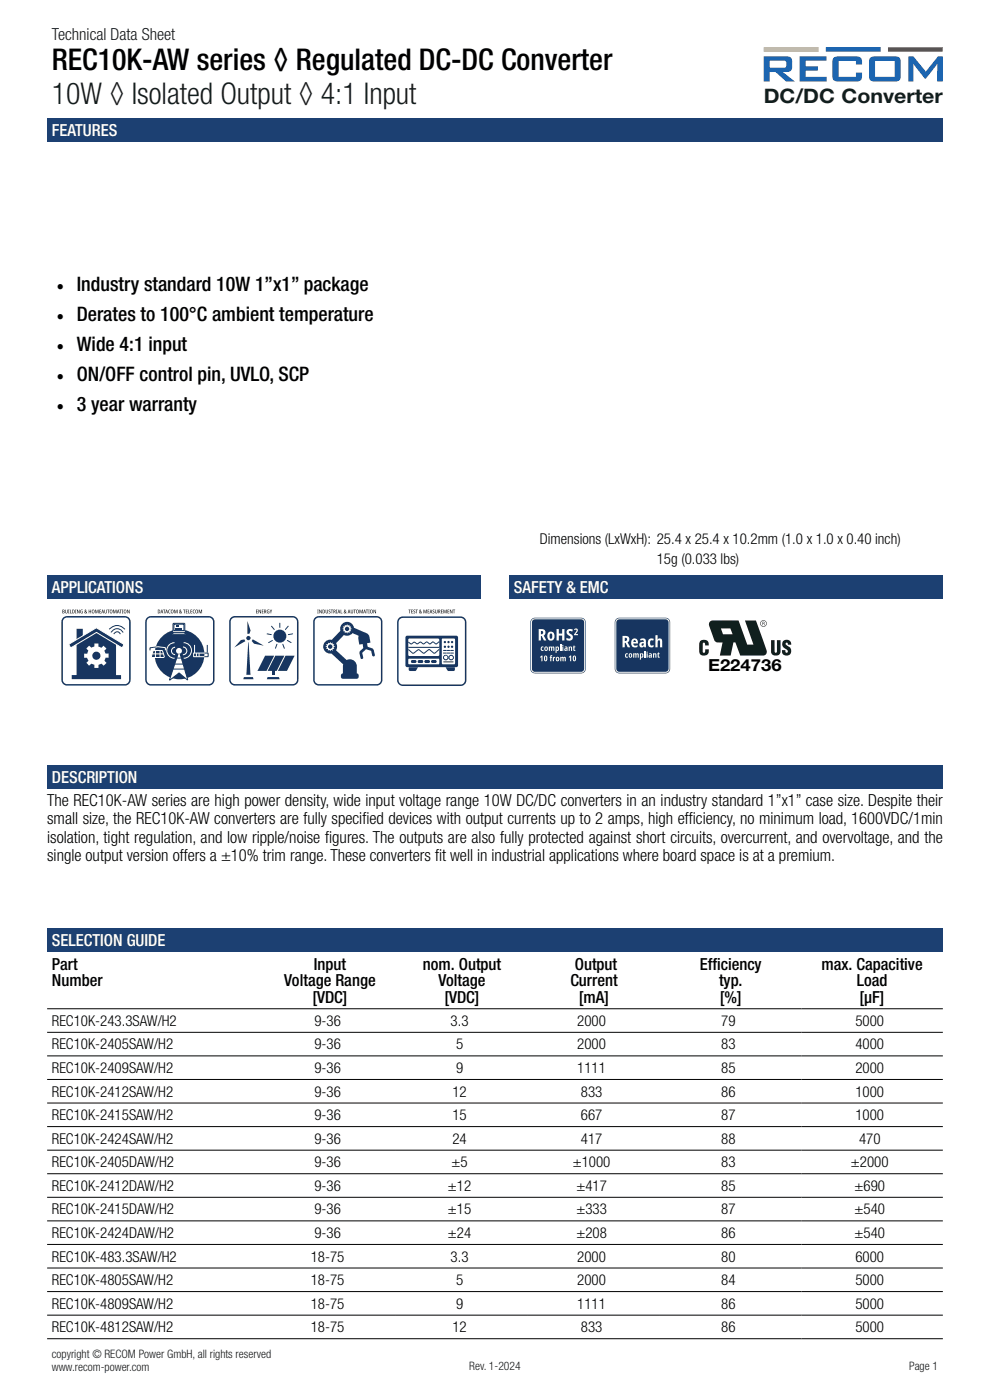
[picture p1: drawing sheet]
<svg xmlns="http://www.w3.org/2000/svg" width="210mm" height="297mm" viewBox="0 0 210 297" stroke-linecap="round" stroke-linejoin="round" font-family="sans-serif">
<path d="M162 10h11.6v.9l-11.6 .1z" fill="#fdbb27"/>
<path d="M175.2 10h11.6v.9l-11.6 .1z" fill="#1c65b0"/>
<path d="M188.4 10h11.6v.9l-11.6 .1z" fill="#d5282c"/>
<g fill="#1c65b0">
<path d="M169.6 12h5.7v.9h-4.4v1.2h2.5l.1 .8-2.6 .1v1.2l4.4 .1 .1 1h-5.8z"/>
<path d="M176.9 12.2l.9-.2h3.9a1.2 1.2 0 0 1 1.1 1.7h-1.2l-.1-.8h-3.6v3.4h3.6l.1-.9h1.2l.1 .8-.3 .8-.6 .3h-4.3a.99 .99 0 0 1-1.1-1.1v-3.3z"/>
<path d="M192.7 12h1.1l2.6 3.2 2.5-3.2h1.1v5.3h-1.2v-3.8l-2.5 3.2-.2-.1-2.4-3.1 .1 3.8h-1.1z"/>
<path d="M163.3 12.9h3a.4 .4 0 0 1 .5 .4v.6a.4 .4 0 0 1-.5 .5h-3zM162 12v5.3h1.3v-2h1.1l2.4 2h1.8l-2.5-2h.7a1.15 1.15 0 0 0 1.2-1.6 1.24 1.24 0 0 0-1-1.7z"/>
<path d="M185.6 12.9h4.2v3.4h-4.2zM184.6 12.2l-.2 .7v3.3a.97 .97 0 0 0 1.1 1.1h4.4l.7-.2 .4-.6 .1-3.4a1 1 0 0 0-1.2-1.1h-4.4z"/>
</g>
<path d="M112.9 131.5l.6-.3h9.8a.79 .79 0 0 1 .8 .8v9.9a.79 .79 0 0 1-.8 .8h-9.8a.79 .79 0 0 1-.8-.8v-9.9z" fill="#173560"/>
<path d="M112.8 131.3l-.3 .7v9.9a.96 .96 0 0 0 1 1h9.8a.96 .96 0 0 0 .9-1v-9.9a.96 .96 0 0 0-.9-.9h-9.8zM113 131.6l.5-.2h9.8a.62 .62 0 0 1 .6 .6v9.9a.62 .62 0 0 1-.6 .6h-9.8a.62 .62 0 0 1-.7-.6v-9.9z" fill="#fff"/>
<path d="M112.8 131.3l-.3 .7v9.9a.96 .96 0 0 0 1 1h9.8a.96 .96 0 0 0 .9-1v-9.9a.96 .96 0 0 0-.9-.9h-9.8zM112.9 131.4l.6-.2h9.8a.83 .83 0 0 1 .8 .8v9.9a.83 .83 0 0 1-.8 .8h-9.8a.83 .83 0 0 1-.9-.8v-9.9z" fill="#18365f"/>
<g fill="#fff">
<path d="M118.1 133.5h.4v.9h.7v-.9h.5v2.4h-.5v-1.1h-.7v1.1h-.4z"/>
<path d="M120.4 133.6l.3-.2 .7 .1 .1 .1-.1 .4a.35 .35 0 0 0-.5-.2 .35 .35 0 0 0-.2 .5h.1a.82 .82 0 0 1 .7 1.2 .82 .82 0 0 1-1.3 .3v-.5a.47 .47 0 0 0 .5 .2 .47 .47 0 0 0 .3-.4v-.1a.91 .91 0 0 1-.6-1.4z"/>
<path d="M121.8 133.5a.49 .49 0 0 1 .7 0 .49 .49 0 0 1-.2 .8l-.2 .2h.5v.2h-.8l.5-.9a.2 .2 0 0 0-.2-.3 .2 .2 0 0 0-.2 .2z"/>
<path d="M114.8 137.3l.5-.1-.1 .2h-.2l-.1 .2 .2 .3 .2-.1v.2a.46 .46 0 0 1-.6-.1 .46 .46 0 0 1 .1-.6z"/>
<path d="M116.4 137.2l.2 .1 .3-.2 .6 .1 .1 .9h-.2l-.1-.8-.2 .8h-.2l-.1-.8-.1 .8h-.3z"/>
<path d="M118.8 136.8h.2v1.3h-.2z"/>
<path d="M120.6 137.2l.2 .1a.28 .28 0 0 1 .4-.1 .28 .28 0 0 1 .2 .3v.6h-.3l-.1-.8-.1 .8h-.3z"/>
<path d="M121.7 137l.3 .2v.1h-.2l.1 .6h.1v.2l-.4-.2-.1-.7z"/>
<path d="M114.5 139.4l.6-.3v1.2h-.3v-.9l-.1 .1z"/>
<path d="M116.8 139.1l.4-.1-.3 .2 .2 .3h-.2v.8h-.2v-.8h-.1z"/>
<path d="M117.3 139.4l.2 .1 .3-.2v.3l-.3 .1v.6h-.2z"/>
<path d="M118.8 139.4l.3 .1 .2-.2 .7 .1v.9h-.2l-.1-.8-.1 .8h-.3l-.1-.8-.1 .8h-.3z"/>
<path d="M120.6 139.4l.6-.3v1.2h-.3v-.9l-.1 .1z"/>
<path d="M114.7 133.9v.7a.36 .36 0 0 0 .5-.3 .36 .36 0 0 0-.2-.4zM114.3 133.5h.6a.73 .73 0 0 1 .8 .4 .73 .73 0 0 1-.4 .9l.6 1.1h-.5l-.5-1h-.2v1h-.4z"/>
<path d="M116.7 134.4a.82 .82 0 0 0 .2 1.1 .7 .7 0 0 0 0-1.1zM116.3 134.3a.83 .83 0 0 1 1.1-.1 .83 .83 0 0 1 .2 1.1 .79 .79 0 0 1-1.1 .6 .79 .79 0 0 1-.4-1.1z"/>
<path d="M115.8 137.3a.26 .26 0 0 0-.1 .4 .26 .26 0 0 0 .2 .1v-.4zM115.5 137.3a.43 .43 0 0 1 .7 0 .43 .43 0 0 1-.1 .6 .43 .43 0 0 1-.6-.2z"/>
<path d="M118.1 137.3v.1a.25 .25 0 0 0-.1 .3 .25 .25 0 0 0 .3 .1v-.4zM117.8 137.2l.3 .1a.39 .39 0 0 1 .5 .3 .39 .39 0 0 1-.5 .4v.5h-.3z"/>
<path d="M119.3 137.2h.2v.9h-.2zM119.3 136.9a.13 .13 0 0 1 .2 0 .13 .13 0 0 1-.2 0z"/>
<path d="M120 137.7l.1 .2 .1-.3zM119.8 137.2h.4l.2 .1v.8l-.2-.1a.29 .29 0 0 1-.4 0 .29 .29 0 0 1-.1-.3 .29 .29 0 0 1 .3-.2l.1-.1h-.3z"/>
<path d="M115.7 139.3a.55 .55 0 0 0 .1 .8 .55 .55 0 0 0-.1-.8zM115.6 139.1a.61 .61 0 0 1 .5 .4 .61 .61 0 0 1-.1 .6 .39 .39 0 0 1-.5 .1 .39 .39 0 0 1-.1-.5z"/>
<path d="M118.2 139.5a.26 .26 0 0 0-.1 .4 .26 .26 0 0 0 .3 .1v-.4zM118 139.5a.43 .43 0 0 1 .6 0 .43 .43 0 0 1-.1 .6 .43 .43 0 0 1-.6-.2z"/>
<path d="M121.8 139.3a.55 .55 0 0 0 .1 .8 .55 .55 0 0 0-.1-.8zM121.7 139.1a.61 .61 0 0 1 .5 .4 .61 .61 0 0 1-.1 .6 .39 .39 0 0 1-.5 .1 .39 .39 0 0 1-.1-.5z"/>
</g>
<path d="M130.8 131.5l.6-.3h9.8a.79 .79 0 0 1 .8 .8v9.9a.79 .79 0 0 1-.8 .8h-9.8a.79 .79 0 0 1-.8-.8v-9.9z" fill="#173560"/>
<path d="M130.7 131.3l-.3 .7v9.9a.96 .96 0 0 0 1 1h9.8a.96 .96 0 0 0 1-1v-9.9a.96 .96 0 0 0-1-.9h-9.8zM130.9 131.6l.5-.2h9.8a.62 .62 0 0 1 .6 .6v9.9a.62 .62 0 0 1-.6 .6h-9.8a.62 .62 0 0 1-.7-.6v-9.9z" fill="#fff"/>
<path d="M130.7 131.3l-.3 .7v9.9a.96 .96 0 0 0 1 1h9.8a.96 .96 0 0 0 1-1v-9.9a.96 .96 0 0 0-1-.9h-9.8zM130.8 131.4l.6-.2h9.8a.83 .83 0 0 1 .8 .8v9.9a.83 .83 0 0 1-.8 .8h-9.8a.83 .83 0 0 1-.9-.8v-9.9z" fill="#17355f"/>
<g fill="#fff">
<path d="M137.6 135.7l.4-.2 .7 .1-.2 .3-.2-.1a.59 .59 0 0 0-.4 .6 .59 .59 0 0 0 .4 .6l.3-.2v.4a.83 .83 0 0 1-1-.1 .83 .83 0 0 1-.2-1z"/>
<path d="M139 134.7h.5v1a.55 .55 0 0 1 .6-.2 .55 .55 0 0 1 .4 .6v1.2h-.5v-1.2l-.2-.3-.3 .3v1.2h-.5z"/>
<path d="M132.7 138.7l.5-.1-.1 .2h-.2l-.1 .3 .2 .2h.2v.2a.46 .46 0 0 1-.6-.2 .46 .46 0 0 1 .1-.6z"/>
<path d="M134.3 138.6l.2 .1 .3-.1 .6 .1 .1 .8h-.2l-.1-.7-.2 .7h-.2l-.1-.7-.2 .7h-.2z"/>
<path d="M136.7 138.2h.2v1.3h-.2z"/>
<path d="M138.5 138.6l.2 .1a.28 .28 0 0 1 .4-.1 .28 .28 0 0 1 .1 .3v.6h-.2l-.1-.7-.1 .7h-.3z"/>
<path d="M139.6 138.4l.3 .2v.2h-.2l.1 .5h.1v.2l-.4-.1-.1-.7z"/>
<path d="M132.5 135.3v.7a.36 .36 0 0 0 .5-.2 .36 .36 0 0 0-.2-.5zM132 134.9h.7a.73 .73 0 0 1 .8 .5 .73 .73 0 0 1-.4 .9l.6 1h-.5l-.5-.9h-.2v.9h-.5z"/>
<path d="M134.4 135.9l-.1 .3h.6l-.2-.4zM134.1 135.7a.76 .76 0 0 1 1-.1 .76 .76 0 0 1 .2 .9h-1l.2 .4h.7v.3a.94 .94 0 0 1-1.2-.1 .94 .94 0 0 1 0-1.2z"/>
<path d="M136.2 136.5a.25 .25 0 0 0 0 .5 .24 .24 0 0 0 .3-.2l.1-.3zM135.8 135.6a.73 .73 0 0 1 .8-.2 .73 .73 0 0 1 .4 .7v1.2h-.3l-.1-.2a.58 .58 0 0 1-1-.2 .58 .58 0 0 1 .7-.7h.3a.36 .36 0 0 0-.3-.4 .36 .36 0 0 0-.4 .1z"/>
<path d="M133.7 138.8a.26 .26 0 0 0-.2 .3 .26 .26 0 0 0 .3 .2v-.5zM133.4 138.7a.43 .43 0 0 1 .7 0 .43 .43 0 0 1-.1 .7 .43 .43 0 0 1-.6-.2z"/>
<path d="M136 138.8a.25 .25 0 0 0-.1 .3 .25 .25 0 0 0 .3 .2v-.5zM135.7 138.6l.3 .1a.39 .39 0 0 1 .5 .4 .39 .39 0 0 1-.5 .3v.5h-.3z"/>
<path d="M137.2 138.6h.2v.9h-.2zM137.1 138.4a.15 .15 0 0 1 .3 0 .15 .15 0 0 1-.3 0z"/>
<path d="M137.9 139.1l.1 .2 .1-.2zM137.7 138.7l.4-.1 .2 .2v.7l-.2-.1a.29 .29 0 0 1-.4 .1 .29 .29 0 0 1-.1-.4 .29 .29 0 0 1 .3-.2l.1-.1h-.3z"/>
</g>
<g fill="#101f1e">
<path d="M163.6 135.8h.7l.1 2.6h.3l.1-.2v-2.4h.8v1.8a1.06 1.06 0 0 1-.7 1.4 1.06 1.06 0 0 1-1.3-.7z" fill-rule="evenodd"/>
<path d="M148.5 136.1a1.04 1.04 0 0 1 1.3-.4 1.04 1.04 0 0 1 .5 1.2h-.7l-.1-.5h-.3l-.1 1a.86 .86 0 0 0 .2 1.1l.2-.1 .1-.7 .7 .1a1.05 1.05 0 0 1-1 1.3 1.05 1.05 0 0 1-1-1.4z" fill-rule="evenodd"/>
<path d="M166.2 135.9a1 1 0 0 1 1.1-.1 1 1 0 0 1 .5 1h-.7l-.1-.4-.2-.1-.2 .3 .3 .3a1.07 1.07 0 0 1 1 1.2 1.07 1.07 0 0 1-1.3 1 .91 .91 0 0 1-.7-1.2h.7v.3l.3 .3a.46 .46 0 0 0 .2-.6 .46 .46 0 0 0-.5-.3 1.04 1.04 0 0 1-.4-1.7z" fill-rule="evenodd"/>
</g>
<g fill="#101f1e">
<path d="M152.9 133.3h2l.5 1.3h-2zM150.6 131.9a1.12 1.12 0 0 0 0 1.3l.6 1.6a1.94 1.94 0 0 0 .7 1.4l1.4 .1-.6 2.8h2.3l.6-2.8h.4l1 2.8h4.9a.93 .93 0 0 0 .8-.7 .93 .93 0 0 0-.3-.9l-2-5.9h-2.4l1.8 5.1-1.3 .1-1.8-5.2h-3.9a3.1 3.1 0 0 0-2.2 .3z"/>
<path d="M161.4 132.3a.59 .59 0 0 1 1.1 0 .59 .59 0 0 1-1.1 0zM161.3 132.3a.7 .7 0 0 0 1.3 0 .7 .7 0 0 0-1.3 0z"/>
<path d="M161.8 132h.2v.2l-.2 .1zM161.7 131.9v.8l.1-.4h.2l.2 .4-.1-.4v-.3z"/>
</g>
<g fill="#1c4072">
<path d="M10 197h190v5h-190z"/>
<path d="M10 162.3h190v5h-190z"/>
<path d="M10 122h92v5h-92z"/>
<path d="M10 25h190v5h-190z"/>
<path d="M108 122h92v5h-92z"/>
</g>
<g fill="none" stroke="#000001" stroke-width=".21">
<path d="M10 219h190M10 214h190M10 224h190M10 229h190M10 234h190M10 239h190M10 244h190M10 249h190M10 254h190M10 259h190M10 264h190M10 269h190"/>
<path d="M10 274h190M10 279h190M10 284h190"/>
</g>
<path d="M84.6 131.4l.8-.5h12.3a1.04 1.04 0 0 1 1.1 1.1v12.3a1.04 1.04 0 0 1-1.1 1.1h-12.3a1.04 1.04 0 0 1-1-1.1v-12.3z" fill="#fff"/>
<path d="M84.5 131.3l-.3 .7v12.3a1.2 1.2 0 0 0 1.2 1.2h12.3a1.2 1.2 0 0 0 1.2-1.2v-12.3a1.2 1.2 0 0 0-1.2-1.2h-12.3h-.3zM84.8 131.3l.6-.2h12.3a.88 .88 0 0 1 .9 .9v12.3a.88 .88 0 0 1-.9 .9h-12.3a.88 .88 0 0 1-.8-.9v-12.3z" fill="#17355f"/>
<g fill="#101f1e">
<path d="M86.7 129.3h.4l-.2 .1v.7h-.1v-.7z"/>
<path d="M87.2 129.3h.4l-.3 .1v.3h.3l-.3 .1v.2l.3 .1h-.4z"/>
<path d="M87.8 129.4h.3l-.3 .1a.3 .3 0 0 1 .3 .4 .3 .3 0 0 1-.4 .2v-.1a.19 .19 0 0 0 .3-.1 .19 .19 0 0 0-.3-.2z"/>
<path d="M88.2 129.3h.4l-.1 .1v.7h-.2v-.7z"/>
<path d="M89.8 129.3h.2l.2 .6 .2-.6h.1v.8h-.1v-.6l-.2 .6-.3-.6-.1 .6z"/>
<path d="M90.7 129.3h.4l-.3 .1v.3h.3l-.3 .1v.2l.3 .1h-.4z"/>
<path d="M91.8 129.4h.4l-.3 .1a.3 .3 0 0 1 .3 .4 .3 .3 0 0 1-.4 .2v-.1a.19 .19 0 0 0 .3-.1 .19 .19 0 0 0-.3-.2z"/>
<path d="M92.3 129.3h.1v.6l.2 .1 .1-.1v-.6h.1v.6a.25 .25 0 0 1-.2 .2 .25 .25 0 0 1-.3-.2z"/>
<path d="M93.5 129.3h.4l-.2 .1v.3h.2l-.2 .1v.2l.2 .1h-.4z"/>
<path d="M94.1 129.3h.1l.2 .6 .2-.6h.2v.8h-.2l.1-.6-.3 .6-.2-.6-.1 .6z"/>
<path d="M94.9 129.3h.4l-.3 .1v.3h.3l-.3 .1v.2l.3 .1h-.4z"/>
<path d="M95.4 129.3h.2l.3 .6 .1-.6v.8h-.2l-.3-.6-.1 .6z"/>
<path d="M96.1 129.3h.4l-.1 .1v.7h-.1v-.7z"/>
<path d="M89.1 129.5a.08 .08 0 0 0 .1 0 .08 .08 0 0 0-.1 0zM89.1 129.8v.2h.1zM89 129.4a.19 .19 0 0 1 .3 0 .19 .19 0 0 1-.1 .3l.1 .2 .2-.2-.1 .3 .1 .1h-.2a.23 .23 0 0 1-.4-.1 .23 .23 0 0 1 .1-.3z"/>
<path d="M91.4 129.4l-.1 .4h.2zM91.3 129.3h.2l.2 .8-.2-.2h-.2l-.2 .2z"/>
<path d="M93.1 129.4v.3h.2l-.1-.2zM93 129.3h.1a.23 .23 0 0 1 .3 .2 .23 .23 0 0 1-.1 .3l.2 .3-.3-.3-.2 .3z"/>
</g>
<path d="M93.8 135.5h2.7v5.4h-2.7zM86.6 135.6l.3-.2 6.1 .1 .2 .2-.1 3.3-.2 .2-6.2-.1-.1-.2zM86.7 139.8l6.3-.1 .2 .2v.9l-.2 .1h-6.2l-.2-.1zM86.2 134.9l-.2 .3v6l.2 .3h10.6l.3-.2 .1-6.1-.2-.3z" fill="#173560"/>
<path d="M86.6 137.3h6.6M94.1 138.5h.6M94.1 138h.6M94.8 138.5h.6M94.8 138h.6M95.6 138.5h.6M95.6 138h.6M94.1 140.4h2" fill="none" stroke="#173560" stroke-width=".21"/>
<g fill="#173560">
<circle cx="94.4" cy="136.2" r=".25"/>
<circle cx="95.1" cy="136.2" r=".25"/>
<circle cx="95.9" cy="136.2" r=".25"/>
<circle cx="94.4" cy="137.2" r=".25"/>
<circle cx="95.1" cy="137.2" r=".25"/>
<circle cx="95.9" cy="137.2" r=".25"/>
<circle cx="94.6" cy="139.5" r=".48"/>
</g>
<circle cx="94.6" cy="139.5" r=".48" fill="none" stroke="#173560" stroke-width=".21"/>
<path d="M94.3 139.4l.1-.1 .2 .3 .1-.3v.4h-.3z" fill="#fff"/>
<path d="M94.3 139.4l.1-.1 .2 .3 .1-.3v.4h-.3z" fill="none" stroke="#fff" stroke-width=".21"/>
<circle cx="95.7" cy="139.5" r=".48" fill="#173560"/>
<circle cx="95.7" cy="139.5" r=".48" fill="none" stroke="#173560" stroke-width=".21"/>
<path d="M95.6 139.3h.2l-.2 .2 .1 .1 .2-.1-.1 .2-.3-.1z" fill="#fff"/>
<path d="M95.6 139.3h.2l-.2 .2 .1 .1 .2-.1-.1 .2-.3-.1z" fill="none" stroke="#fff" stroke-width=".21"/>
<path d="M93.2 136.1l-.7 .5-.7-.4-.6 .4-.7-.4-.7 .4-.6-.4-.7 .4-.6-.4-.7 .4-.6-.4M93.2 137.8l-1.1 .8-1.1-.8-1.1 .8-1.1-.8-1 .7a.78 .78 0 0 1-.9-.5l-.3-.2" fill="none" stroke="#173560" stroke-width=".21"/>
<path d="M87.3 140.2l.7-.1 .2 .2-.2 .3h-.5l-.2-.3z" fill="#173560"/>
<path d="M87.3 140.2l.7-.1 .2 .2-.2 .3h-.5l-.2-.3z" fill="none" stroke="#173560" stroke-width=".21"/>
<path d="M88.8 140.2l.7-.1 .2 .2-.2 .3h-.6l-.2-.3z" fill="#173560"/>
<path d="M88.8 140.2l.7-.1 .2 .2-.2 .3h-.6l-.2-.3z" fill="none" stroke="#173560" stroke-width=".21"/>
<path d="M90.2 140.2l.7-.1 .2 .2-.2 .3h-.6l-.2-.3z" fill="#173560"/>
<path d="M90.2 140.2l.7-.1 .2 .2-.2 .3h-.6l-.2-.3z" fill="none" stroke="#173560" stroke-width=".21"/>
<path d="M91.6 140.2l.7-.1 .2 .2-.2 .3h-.5l-.3-.3z" fill="#173560"/>
<path d="M91.6 140.2l.7-.1 .2 .2-.2 .3h-.5l-.3-.3z" fill="none" stroke="#173560" stroke-width=".21"/>
<g fill="#173560">
<path d="M86.7 141.6l2-.1-.6 .9-1.3-.1z"/>
<path d="M94.5 141.5l2 .1v.6l-.3 .2-1.2-.1z"/>
</g>
<g fill="#101f1e">
<path d="M13.8 129.3h.2v.6l.1 .1 .1-.1v-.6h.1v.6a.25 .25 0 0 1-.2 .2 .25 .25 0 0 1-.3-.2z"/>
<path d="M14.5 129.3h.2v.8h-.2z"/>
<path d="M14.9 129.3h.1v.7l.2 .1h-.3z"/>
<path d="M15.9 129.3h.3v.8h-.3z"/>
<path d="M16.3 129.3h.2l.3 .6 .1-.6v.8h-.2l-.3-.6-.1 .6z"/>
<path d="M17.1 129.4h.5a.33 .33 0 0 0-.5 .2 .33 .33 0 0 0 .4 .4l-.2-.3h.3l-.1 .4a.4 .4 0 0 1-.5-.2 .4 .4 0 0 1 .1-.5z"/>
<path d="M18.8 129.3h.1v.4h.3v-.4h.1v.8h-.1v-.3h-.3v.3h-.1z"/>
<path d="M20.2 129.3h.2l.1 .7 .2-.7h.2v.8h-.1v-.6l-.2 .6-.3-.6-.1 .6z"/>
<path d="M21.1 129.3h.3l-.2 .1v.3h.2l-.2 .1v.2l.2 .1h-.3z"/>
<path d="M22.2 129.3h.1v.6l.1 .1 .1-.1v-.6h.2v.6a.25 .25 0 0 1-.3 .2 .25 .25 0 0 1-.2-.2z"/>
<path d="M22.7 129.3h.5l-.2 .1v.7h-.1v-.7z"/>
<path d="M24 129.3h.2l.2 .7 .1-.7h.2v.8h-.1v-.6l-.2 .6-.3-.6-.1 .6z"/>
<path d="M25.4 129.3h.4l-.2 .1v.7h-.1v-.7z"/>
<path d="M25.9 129.3h.2v.8h-.2z"/>
<path d="M27 129.3h.1l.3 .6 .1-.6v.8h-.1l-.3-.6-.1 .6z"/>
<path d="M13.4 129.8v.2h.2v-.2zM13.4 129.4v.3l.1-.1v-.1zM13.2 129.3h.2a.2 .2 0 0 1 .3 .2 .2 .2 0 0 1-.1 .2 .22 .22 0 0 1 .1 .3 .22 .22 0 0 1-.2 .1h-.3z"/>
<path d="M15.4 129.4v.6a.3 .3 0 0 0 .3-.3 .3 .3 0 0 0-.3-.3zM15.3 129.3a.41 .41 0 0 1 .5 .4 .41 .41 0 0 1-.5 .4z"/>
<path d="M18.1 129.5a.08 .08 0 0 0 .1 0 .08 .08 0 0 0-.1 0zM18.1 129.8l-.1 .2h.2zM18 129.4a.19 .19 0 0 1 .3 0 .19 .19 0 0 1-.1 .3l.1 .2 .2-.2-.1 .3 .1 .1h-.2a.23 .23 0 0 1-.4-.1 .23 .23 0 0 1 .1-.3z"/>
<path d="M19.7 129.4a.28 .28 0 0 0-.1 .4 .28 .28 0 0 0 .3 .2v-.5zM19.5 129.4a.34 .34 0 0 1 .5 .1 .34 .34 0 0 1 0 .4 .34 .34 0 0 1-.5 0z"/>
<path d="M21.8 129.4l-.1 .4h.2zM21.7 129.3h.1l.3 .8-.2-.2h-.2l-.2 .2z"/>
<path d="M23.5 129.4a.28 .28 0 0 0-.1 .4 .28 .28 0 0 0 .3 .2v-.5zM23.3 129.4a.34 .34 0 0 1 .5 .1 .34 .34 0 0 1 0 .4 .34 .34 0 0 1-.5 0z"/>
<path d="M25.1 129.4l-.1 .4h.2zM25 129.3h.1l.3 .8-.2-.2h-.2l-.2 .2z"/>
<path d="M26.5 129.4a.28 .28 0 0 0-.2 .4 .28 .28 0 0 0 .4 .2v-.5zM26.3 129.4a.34 .34 0 0 1 .5 .1 .34 .34 0 0 1-.1 .4 .34 .34 0 0 1-.4 0z"/>
</g>
<path d="M13.4 131.3l.8-.4h12.3a1.04 1.04 0 0 1 1.1 1v12.3a1.04 1.04 0 0 1-1.1 1.1h-12.3a1.04 1.04 0 0 1-1-1.1v-12.3z" fill="#fff"/>
<path d="M13.2 131.2l-.2 .7v12.3a1.2 1.2 0 0 0 1.2 1.2h12.3a1.2 1.2 0 0 0 1.2-1.2v-12.3a1.2 1.2 0 0 0-1.2-1.2h-12.3l-.4 .1zM13.6 131.3l.6-.3h12.3a.88 .88 0 0 1 .9 .9v12.3a.88 .88 0 0 1-.9 .9h-12.3a.88 .88 0 0 1-.9-.9v-12.3z" fill="#17355f"/>
<path d="M16.1 143.2h8.5" fill="none" stroke="#fff" stroke-width=".21"/>
<path d="M23.2 133.5a2.12 2.12 0 0 1 3.3 0M23.6 134.2a1.41 1.41 0 0 1 1.2-.8 1.41 1.41 0 0 1 1.3 .8M24.1 134.5a.73 .73 0 0 1 .7-.5 .73 .73 0 0 1 .7 .5" fill="none" stroke="#173560" stroke-width=".21"/>
<g fill="#173560">
<path d="M14.6 136.7l5.8-3.5 5.9 3.5-.4 .8-5.4-3.3-5.5 3.3z"/>
<path d="M18.3 137.6l.6-.6 .5 .4 .6-.2v-.7h.9v.7l.6 .2 .5-.4 .6 .6-.5 .5 .3 .6h.6v.8h-.6l-.3 .6 .5 .5-.6 .6-.5-.4-.6 .2v.7h-.9v-.7l-.6-.2-.5 .4-.6-.6 .5-.4-.3-.7h-.7v-.8h.7l.2-.7zM16.2 133.4v9.8h-1v.9h10.5v-.9h-1.1v-7l-4.2-2.6-2.9 1.8 .1-2z"/>
<circle cx="20.4" cy="139.1" r=".87"/>
</g>
<path d="M14.6 136.7l5.8-3.5 5.9 3.5-.4 .8-5.4-3.3-5.5 3.3z" fill="none" stroke="#fff" stroke-width=".21"/>
<path d="M31.2 131.3l.8-.4h12.3a1.04 1.04 0 0 1 1 1v12.3a1.04 1.04 0 0 1-1 1.1h-12.3a1.04 1.04 0 0 1-1-1.1v-12.3z" fill="#fff"/>
<path d="M31 131.2l-.2 .7v12.3a1.2 1.2 0 0 0 1.2 1.2h12.3a1.2 1.2 0 0 0 1.2-1.2v-12.3a1.2 1.2 0 0 0-1.2-1.2h-12.3l-.4 .1zM31.4 131.3l.6-.3h12.3a.88 .88 0 0 1 .9 .9v12.3a.88 .88 0 0 1-.9 .9h-12.3a.88 .88 0 0 1-.9-.9v-12.3z" fill="#17355f"/>
<circle cx="38.1" cy="138.8" r="5.3" fill="#173560"/>
<path d="M36.7 132.3h2.5v1.7l.4 .7h-3.3l.4-.7z" fill="#fff"/>
<path d="M36.7 132.3h2.5v1.7l.4 .7h-3.3l.4-.7z" fill="none" stroke="#173560" stroke-width=".21"/>
<g fill="#202b57">
<path d="M37.3 132.6h.6v.4h-.6z"/>
<path d="M37.3 133.2h1.3v.4h-1.3z"/>
</g>
<path d="M32.6 137.3l1-.1 1.4 .2 .1 .6M36.7 134h2.5" fill="none" stroke="#fff" stroke-width=".21"/>
<path d="M33 137.3l-1.1 .2-.1 .5M36.8 134.2h2.3l.3 .3h-2.9zM36.9 132.4h2.1v1.4h-2.1z" fill="none" stroke="#173560" stroke-width=".21"/>
<path d="M32.5 138h1.9l.4 1.3-.2 .2-2.4-.1z" fill="#173560"/>
<path d="M32.3 138.7h2.4M32.5 138h1.9l.4 1.3-.2 .2-2.4-.1zM33 138v1.5M33.9 138v1.5M41.1 138.6l3-.1 .1 .7-3.1 .1zM41.3 136.8v1.8M41.7 138.5v.8M42.2 138.5v.8" fill="none" stroke="#fff" stroke-width=".21"/>
<path d="M43.4 138.5l.8 .1-.1 .7h-.7M44 136.8v1.8" fill="none" stroke="#173560" stroke-width=".21"/>
<path d="M37.8 138.6h.4l1.6 5.6-1.8-1.4-2 1.4z" fill="#fff"/>
<path d="M37.4 139.6h1.1M37.8 138.6h.4l1.6 5.6-1.8-1.4-2 1.4zM36.7 141.9h2.4M37 140.9h2" fill="none" stroke="#173560" stroke-width=".21"/>
<circle cx="38" cy="138.1" r=".63" fill="#fff"/>
<path d="M37 136.3a1.65 1.65 0 0 0-1.6 1.7 1.65 1.65 0 0 0 1.6 1.6M37.1 137.3a.78 .78 0 0 0-.7 .8 .78 .78 0 0 0 .7 .8M38.8 137.3a.83 .83 0 0 1 .8 .8 .83 .83 0 0 1-.8 .8M39 136.3a1.65 1.65 0 0 1 1.6 1.7 1.65 1.65 0 0 1-1.6 1.6" fill="none" stroke="#fff" stroke-width=".21"/>
<g fill="#101f1e">
<path d="M34.6 129.3h.5l-.2 .1v.7h-.1v-.7z"/>
<path d="M35.8 129.4h.4a.37 .37 0 0 0-.4 .3 .37 .37 0 0 0 .3 .4 .4 .4 0 0 1-.4-.2 .4 .4 0 0 1 .1-.5z"/>
<path d="M37 129.3h.1l.2 .7 .2-.7h.2v.8h-.1v-.6l-.2 .6-.3-.6-.1 .6z"/>
<path d="M38.9 129.3h.4l-.2 .1v.7h-.1v-.7z"/>
<path d="M39.4 129.3h.4l-.3 .1v.3h.3l-.3 .1v.2l.3 .1h-.4z"/>
<path d="M39.9 129.3h.1v.7l.3 .1h-.4z"/>
<path d="M40.4 129.3h.4l-.3 .1v.3h.3l-.3 .1v.2l.3 .1h-.4z"/>
<path d="M41 129.4h.4a.37 .37 0 0 0-.4 .3 .37 .37 0 0 0 .3 .4 .4 .4 0 0 1-.5-.2 .4 .4 0 0 1 .2-.5z"/>
<path d="M42.2 129.3h.1l.2 .7 .2-.7h.2v.8h-.2l.1-.6-.2 .6-.3-.6-.1 .6z"/>
<path d="M33.6 129.4v.6a.3 .3 0 0 0 .3-.3 .3 .3 0 0 0-.3-.3zM33.5 129.3a.41 .41 0 0 1 .5 .4 .41 .41 0 0 1-.5 .4z"/>
<path d="M34.3 129.4l-.1 .4h.2zM34.3 129.3h.1l.2 .8-.2-.2h-.2l-.2 .2z"/>
<path d="M35.3 129.4v.4h.1zM35.3 129.3h.1l.2 .8-.1-.2h-.3l-.2 .2z"/>
<path d="M36.4 129.4a.28 .28 0 0 0-.1 .4 .28 .28 0 0 0 .4 .2v-.5zM36.3 129.4a.34 .34 0 0 1 .5 .1 .34 .34 0 0 1-.1 .4 .34 .34 0 0 1-.4 0z"/>
<path d="M38.2 129.5a.08 .08 0 0 0 .1 0 .08 .08 0 0 0-.1 0zM38.2 129.8v.2h.1zM38.1 129.4a.19 .19 0 0 1 .3 0 .19 .19 0 0 1-.1 .3l.1 .2 .2-.2-.1 .3 .1 .1h-.2a.23 .23 0 0 1-.4-.1 .23 .23 0 0 1 .2-.3z"/>
<path d="M41.6 129.4a.28 .28 0 0 0-.1 .4 .28 .28 0 0 0 .3 .2v-.5zM41.5 129.4a.34 .34 0 0 1 .5 .1 .34 .34 0 0 1-.1 .4 .34 .34 0 0 1-.4 0z"/>
</g>
<path d="M49 131.3l.8-.5h12.3a1.04 1.04 0 0 1 1.1 1.1v12.3a1.04 1.04 0 0 1-1.1 1.1h-12.3a1.04 1.04 0 0 1-1-1.1v-12.3z" fill="#fff"/>
<path d="M48.9 131.2l-.3 .7v12.3a1.2 1.2 0 0 0 1.2 1.2h12.3a1.2 1.2 0 0 0 1.2-1.2v-12.3a1.2 1.2 0 0 0-1.2-1.2h-12.3h-.4zM49.2 131.3l.6-.3h12.3a.88 .88 0 0 1 .9 .9v12.3a.88 .88 0 0 1-.9 .9h-12.3a.88 .88 0 0 1-.9-.9v-12.3z" fill="#17355f"/>
<g fill="#173560">
<path d="M56.8 143.7l2.3-.1 .2 .5h-2.7z"/>
<path d="M57.7 142.3h.5v.9h-.5z"/>
<circle cx="59.4" cy="134.9" r="1.38"/>
</g>
<path d="M56.7 134.5l.9 .1M57.6 132.8l.6 .7M57.8 135.9l-.8 .4M58.7 136.7l-.3 .8M59.4 132.2v.9M60 136.7l.3 .8M61 135.9l.7 .4M61.1 132.8l-.6 .7M62.1 134.5l-.9 .1" fill="none" stroke="#173560" stroke-width=".21"/>
<g fill="#101f1e">
<path d="M54.3 129.3h.4l-.3 .1v.3h.3l-.3 .1v.2l.3 .1h-.4z"/>
<path d="M54.8 129.3h.2l.3 .6 .1-.6v.8h-.2l-.3-.6-.1 .6z"/>
<path d="M55.5 129.3h.4l-.3 .1v.3h.3l-.3 .1v.2l.3 .1h-.4z"/>
<path d="M56.7 129.4h.4a.33 .33 0 0 0-.4 .2 .33 .33 0 0 0 .3 .4l-.1-.3h.2l-.1 .4a.4 .4 0 0 1-.4-.2 .4 .4 0 0 1 .1-.5z"/>
<path d="M57.2 129.3l.3 .4 .2-.4-.2 .8z"/>
<path d="M56.2 129.4v.3h.1v-.2zM56 129.3h.2a.23 .23 0 0 1 .3 .2 .23 .23 0 0 1-.2 .3l.2 .3-.3-.3-.2 .3z"/>
</g>
<g fill="#173560">
<path d="M56.2 139.1h2l-1.7 3.2h-1.9z"/>
<path d="M58.4 139.1h1.9l-1.6 3.2h-1.9z"/>
<path d="M60.6 139.1h1.9l-1.6 3.2h-2z"/>
<path d="M52.5 131.8l.7 2-.3 .7h-.4z"/>
<path d="M53.6 135.6l2.3 1.4-2-.4-.5-.6z"/>
<path d="M51.1 135.8l.7-.2 .3 .4-2.4 1.4z"/>
<path d="M52.6 136.3l.5 6.9h-.8z"/>
<path d="M51.7 143.7l1.9-.1 .2 .5h-2.2z"/>
<circle cx="52.7" cy="135.4" r=".46"/>
</g>
<g fill="#101f1e">
<path d="M67.3 129.3h.3v.8h-.3z"/>
<path d="M67.7 129.3h.1l.3 .6 .2-.6v.8h-.2l-.3-.6-.1 .6z"/>
<path d="M69.1 129.3h.1v.6l.1 .1 .2-.1v-.6h.1v.6a.25 .25 0 0 1-.3 .2 .25 .25 0 0 1-.2-.2z"/>
<path d="M69.8 129.4h.3l-.3 .1a.3 .3 0 0 1 .3 .4 .3 .3 0 0 1-.4 .2v-.1a.19 .19 0 0 0 .3-.1 .19 .19 0 0 0-.3-.2z"/>
<path d="M70.2 129.3h.4l-.1 .1v.7h-.1v-.7z"/>
<path d="M71.3 129.3h.2v.8h-.2z"/>
<path d="M72.3 129.3h.1v.7l.2 .1h-.3z"/>
<path d="M74.4 129.3h.1v.6l.2 .1 .1-.1v-.6h.1v.6a.25 .25 0 0 1-.2 .2 .25 .25 0 0 1-.3-.2z"/>
<path d="M75 129.3h.5l-.2 .1v.7h-.1v-.7z"/>
<path d="M76.3 129.3h.1l.2 .7 .2-.7h.2v.8h-.1v-.6l-.2 .6-.3-.6-.1 .6z"/>
<path d="M77.6 129.3h.5l-.2 .1v.7h-.1v-.7z"/>
<path d="M78.1 129.3h.3v.8h-.3z"/>
<path d="M79.2 129.3h.2l.3 .6 .1-.6v.8h-.2l-.3-.6-.1 .6z"/>
<path d="M68.5 129.4v.6a.3 .3 0 0 0 .3-.3 .3 .3 0 0 0-.3-.3zM68.4 129.3a.41 .41 0 0 1 .5 .4 .41 .41 0 0 1-.5 .4z"/>
<path d="M70.9 129.4v.3h.1v-.2zM70.7 129.3h.2a.23 .23 0 0 1 .3 .2 .23 .23 0 0 1-.2 .3l.2 .3-.3-.3-.2 .3z"/>
<path d="M71.9 129.4l-.1 .4h.2zM71.8 129.3h.1l.3 .8-.2-.2h-.2l-.2 .2z"/>
<path d="M73.1 129.5a.08 .08 0 0 0 .1 0 .08 .08 0 0 0-.1 0zM73.1 129.8v.2h.1zM73 129.4a.19 .19 0 0 1 .3 0 .19 .19 0 0 1-.1 .3l.1 .2 .2-.2-.1 .3 .1 .1h-.2a.23 .23 0 0 1-.4-.1 .23 .23 0 0 1 .2-.3z"/>
<path d="M74 129.4v.4h.1zM74 129.3h.1l.2 .8-.2-.2h-.2l-.2 .2z"/>
<path d="M75.7 129.4a.28 .28 0 0 0-.1 .4 .28 .28 0 0 0 .4 .2v-.5zM75.6 129.4a.34 .34 0 0 1 .5 .1 .34 .34 0 0 1-.1 .4 .34 .34 0 0 1-.4 0z"/>
<path d="M77.3 129.4v.4h.1zM77.3 129.3h.1l.2 .8-.1-.2h-.3l-.2 .2z"/>
<path d="M78.7 129.4a.28 .28 0 0 0-.1 .4 .28 .28 0 0 0 .3 .2v-.5zM78.6 129.4a.34 .34 0 0 1 .4 .1 .34 .34 0 0 1 0 .4 .34 .34 0 0 1-.5 0z"/>
</g>
<path d="M67 131.1l.6-.2h12.3a1.05 1.05 0 0 1 1.1 1v12.3a1.05 1.05 0 0 1-1.1 1.1h-12.3a1.05 1.05 0 0 1-1-1.1v-12.3z" fill="#fff"/>
<path d="M66.7 131.2l-.3 .7v12.3a1.21 1.21 0 0 0 1.2 1.2h12.3a1.21 1.21 0 0 0 1.2-1.2v-12.3a1.21 1.21 0 0 0-1.2-1.2h-12.3l-.3 .1zM67 131.3l.6-.3h12.3a.89 .89 0 0 1 .9 .9v12.3a.89 .89 0 0 1-.9 .9h-12.3a.89 .89 0 0 1-.9-.9v-12.3z" fill="#17355f"/>
<path d="M72.8 132.2a1.47 1.47 0 0 1 2.3 1l2.3 1a2.04 2.04 0 0 1 1.2 2.1l-.7 .2 .1 .7 1.2 .5 .3 1.4-.2 .2-.3-.1-.3-1.1-1.1-.4-.8 .8 .2 1-.2 .3h-.2a1.48 1.48 0 0 1 .5-2.3l-.2-.9-.7 .1-.2-1.2 .1-.6-1.3-.6-.8 .5-1-.1-1.7 1.7 .2 .8-.2 .8 2.2 2a1.47 1.47 0 0 1 2.2 1.3l.1 1.6a.69 .69 0 0 1 .1 1l-3.2 .1-.3-.1a.72 .72 0 0 1 .1-1l.2-.1 .1-1.9-2.5-2.3a1.47 1.47 0 0 1-1.7-1.5 1.47 1.47 0 0 1 1.8-1.4l1.8-1.9v-.2a1.47 1.47 0 0 1 .6-1.4z" fill="#173560"/>
<path d="M72.7 132.8h.3a.26 .26 0 0 1 .1-.3 .26 .26 0 0 1 .3 .1l.1-.3 .3 .1 .1 .2 .1-.2a.26 .26 0 0 1 .3 .1 .26 .26 0 0 1 0 .3l.1-.1a.26 .26 0 0 1 .2 .3 .26 .26 0 0 1-.1 .2l.2 .1v.3h-.2a.22 .22 0 0 1 .1 .3 .22 .22 0 0 1-.3 .1 .26 .26 0 0 1-.1 .4 .26 .26 0 0 1-.4-.1l-.1 .2-.3-.1v-.1l-.1 .1a.26 .26 0 0 1-.3-.1 .26 .26 0 0 1 0-.3l-.2 .1a.25 .25 0 0 1-.2-.2 .25 .25 0 0 1 .2-.3l-.2-.1v-.3h.2l-.2-.2z" fill="#fff"/>
<path d="M72.7 132.8h.3a.26 .26 0 0 1 .1-.3 .26 .26 0 0 1 .3 .1l.1-.3 .3 .1 .1 .2 .1-.2a.26 .26 0 0 1 .3 .1 .26 .26 0 0 1 0 .3l.1-.1a.26 .26 0 0 1 .2 .3 .26 .26 0 0 1-.1 .2l.2 .1v.3h-.2a.22 .22 0 0 1 .1 .3 .22 .22 0 0 1-.3 .1 .26 .26 0 0 1-.1 .4 .26 .26 0 0 1-.4-.1l-.1 .2-.3-.1v-.1l-.1 .1a.26 .26 0 0 1-.3-.1 .26 .26 0 0 1 0-.3l-.2 .1a.25 .25 0 0 1-.2-.2 .25 .25 0 0 1 .2-.3l-.2-.1v-.3h.2l-.2-.2z" fill="none" stroke="#173560" stroke-width=".21"/>
<circle cx="73.6" cy="133.4" r=".47" fill="#173560"/>
<path d="M69.2 136.5l.2 .1a.26 .26 0 0 1 .1-.4 .26 .26 0 0 1 .4 .1v-.2h.3l.1 .2 .1-.1a.26 .26 0 0 1 .3 .1 .26 .26 0 0 1 0 .3l.2-.1a.26 .26 0 0 1 .1 .2 .26 .26 0 0 1-.1 .3l.2 .1v.2l-.2 .1a.22 .22 0 0 1 .1 .3 .22 .22 0 0 1-.3 .1 .26 .26 0 0 1-.1 .3 .26 .26 0 0 1-.4-.1l-.1 .3-.2-.1-.1-.2-.1 .2a.26 .26 0 0 1-.3-.1 .26 .26 0 0 1 0-.3h-.2a.25 .25 0 0 1-.1-.2 .25 .25 0 0 1 .1-.2l-.2-.1v-.3h.2l-.1-.2z" fill="#fff"/>
<path d="M69.2 136.5l.2 .1a.26 .26 0 0 1 .1-.4 .26 .26 0 0 1 .4 .1v-.2h.3l.1 .2 .1-.1a.26 .26 0 0 1 .3 .1 .26 .26 0 0 1 0 .3l.2-.1a.26 .26 0 0 1 .1 .2 .26 .26 0 0 1-.1 .3l.2 .1v.2l-.2 .1a.22 .22 0 0 1 .1 .3 .22 .22 0 0 1-.3 .1 .26 .26 0 0 1-.1 .3 .26 .26 0 0 1-.4-.1l-.1 .3-.2-.1-.1-.2-.1 .2a.26 .26 0 0 1-.3-.1 .26 .26 0 0 1 0-.3h-.2a.25 .25 0 0 1-.1-.2 .25 .25 0 0 1 .1-.2l-.2-.1v-.3h.2l-.1-.2z" fill="none" stroke="#173560" stroke-width=".21"/>
<circle cx="70" cy="137.2" r=".47" fill="#173560"/>
<text font-size="6.3" fill="#000001" x="11" y="14.8">REC10K-AW series ◊ Regulated DC-DC Converter</text>
<text font-size="6.3" fill="#101f1e" x="11" y="22">10W ◊ Isolated Output ◊ 4:1 Input</text>
<text font-size="4.2" fill="#101f1e" x="162" y="21.9">DC/DC Converter</text>
<g font-size="4.2" fill="#000001">
<text x="12" y="61.8">• Industry standard 10W 1”x1” package</text>
<text x="12" y="68.2">• Derates to 100°C ambient temperature</text>
<text x="12" y="74.5">• Wide 4:1 input</text>
<text x="12" y="80.9">• ON/OFF control pin, UVLO, SCP</text>
<text x="12" y="87.2">• 3 year warranty</text>
</g>
<text font-size="3.5" fill="#101f1e" x="11" y="8.5">Technical Data Sheet</text>
<g font-size="3.5" fill="#fff">
<text x="11" y="28.8">FEATURES</text>
<text x="11" y="125.7">APPLICATIONS</text>
<text x="109" y="125.7">SAFETY &amp; EMC</text>
<text x="11" y="166.1">DESCRIPTION</text>
<text x="11" y="200.8">SELECTION GUIDE</text>
</g>
<g font-size="3.5" fill="#000001">
<text x="150.2" y="142.3">E224736</text>
<text x="10" y="171">The REC10K-AW series are high power density, wide input voltage range 10W DC/DC converters in an industry standard 1”x1” case size. Despite their</text>
<text x="10" y="174.9">small size, the REC10K-AW converters are fully specified devices with output currents up to 2 amps, high efficiency, no minimum load, 1600VDC/1min</text>
<text x="10" y="178.8">isolation, tight regulation, and low ripple/noise figures. The outputs are also fully protected against short circuits, overcurrent, and overvoltage, and the</text>
<text x="10" y="182.7">single output version offers a ±10% trim range. These converters fit well in industrial applications where board space is at a premium.</text>
<text x="11" y="205.7">Part</text>
<text x="11" y="209.2">Number</text>
<text x="60.3" y="209.2">Voltage Range</text>
<text x="66.6" y="205.7">Input</text>
<text x="89.7" y="205.7">nom. Output</text>
<text x="93" y="209.2">Voltage</text>
<text x="121" y="209.2">Current</text>
<text x="121.9" y="205.7">Output</text>
<text x="148.4" y="205.7">Eff</text>
<text x="151.1" y="205.7">iciency</text>
<text x="152.5" y="209.2">typ.</text>
<text x="174.3" y="205.7">max. Capacitive</text>
<text x="181.7" y="209.2">Load</text>
<text x="66.3" y="212.8">[VDC]</text>
<text x="94.3" y="212.8">[VDC]</text>
<text x="122.8" y="212.8">[mA]</text>
<text x="152.7" y="212.8">[%]</text>
<text x="182.3" y="212.8">[µF]</text>
</g>
<g font-size="3.2" fill="#000001">
<text x="114.5" y="115.4">Dimensions (LxWxH): 25.4 x 25.4 x 10.2mm (1.0 x 1.0 x 0.40 inch)</text>
<text x="139.3" y="119.7">15g (0.033 lbs)</text>
<text x="11" y="217.6">REC10K-243.3SAW/H2</text>
<text x="66.7" y="217.6">9-36</text>
<text x="95.6" y="217.6">3.3</text>
<text x="122.5" y="217.6">2000</text>
<text x="153" y="217.6">79</text>
<text x="181.5" y="217.6">5000</text>
<text x="11" y="222.6">REC10K-2405SAW/H2</text>
<text x="11" y="227.6">REC10K-2409SAW/H2</text>
<text x="66.7" y="222.6">9-36</text>
<text x="66.7" y="227.6">9-36</text>
<text x="96.7" y="222.6">5</text>
<text x="96.7" y="227.6">9</text>
<text x="122.5" y="222.6">2000</text>
<text x="122.5" y="227.6">1111</text>
<text x="153" y="222.6">83</text>
<text x="153" y="227.6">85</text>
<text x="181.5" y="222.6">4000</text>
<text x="181.5" y="227.6">2000</text>
<text x="11" y="232.6">REC10K-2412SAW/H2</text>
<text x="66.7" y="232.6">9-36</text>
<text x="96" y="232.6">12</text>
<text x="123.2" y="232.6">833</text>
<text x="153" y="232.6">86</text>
<text x="181.5" y="232.6">1000</text>
<text x="11" y="237.6">REC10K-2415SAW/H2</text>
<text x="66.7" y="237.6">9-36</text>
<text x="96" y="237.6">15</text>
<text x="123.2" y="237.6">667</text>
<text x="153" y="237.6">87</text>
<text x="181.5" y="237.6">1000</text>
<text x="11" y="242.6">REC10K-2424SAW/H2</text>
<text x="66.7" y="242.6">9-36</text>
<text x="96" y="242.6">24</text>
<text x="123.2" y="242.6">417</text>
<text x="153" y="242.6">88</text>
<text x="182.2" y="242.6">470</text>
<text x="11" y="247.6">REC10K-2405DAW/H2</text>
<text x="66.7" y="247.6">9-36</text>
<text x="95.8" y="247.6">±5</text>
<text x="121.5" y="247.6">±1000</text>
<text x="153" y="247.6">83</text>
<text x="180.5" y="247.6">±2000</text>
<text x="11" y="252.6">REC10K-2412DAW/H2</text>
<text x="11" y="257.6">REC10K-2415DAW/H2</text>
<text x="66.7" y="252.6">9-36</text>
<text x="66.7" y="257.6">9-36</text>
<text x="95" y="252.6">±12</text>
<text x="95" y="257.6">±15</text>
<text x="122.3" y="252.6">±417</text>
<text x="122.3" y="257.6">±333</text>
<text x="153" y="252.6">85</text>
<text x="153" y="257.6">87</text>
<text x="181.3" y="252.6">±690</text>
<text x="181.3" y="257.6">±540</text>
<text x="11" y="262.6">REC10K-2424DAW/H2</text>
<text x="66.7" y="262.6">9-36</text>
<text x="95" y="262.6">±24</text>
<text x="122.3" y="262.6">±208</text>
<text x="153" y="262.6">86</text>
<text x="181.3" y="262.6">±540</text>
<text x="11" y="267.6">REC10K-483.3SAW/H2</text>
<text x="65.9" y="267.6">18-75</text>
<text x="95.6" y="267.6">3.3</text>
<text x="122.5" y="267.6">2000</text>
<text x="153" y="267.6">80</text>
<text x="181.5" y="267.6">6000</text>
<text x="11" y="272.6">REC10K-4805SAW/H2</text>
<text x="65.9" y="272.6">18-75</text>
<text x="96.7" y="272.6">5</text>
<text x="122.5" y="272.6">2000</text>
<text x="153" y="272.6">84</text>
<text x="181.5" y="272.6">5000</text>
<text x="11" y="277.6">REC10K-4809SAW/H2</text>
<text x="65.9" y="277.6">18-75</text>
<text x="96.7" y="277.6">9</text>
<text x="122.5" y="277.6">1111</text>
<text x="153" y="277.6">86</text>
<text x="181.5" y="277.6">5000</text>
<text x="11" y="282.6">REC10K-4812SAW/H2</text>
<text x="65.9" y="282.6">18-75</text>
<text x="96" y="282.6">12</text>
<text x="123.2" y="282.6">833</text>
<text x="153" y="282.6">86</text>
<text x="181.5" y="282.6">5000</text>
</g>
<g font-size="2.5" fill="#101f1e">
<text x="11" y="288.1">copyright © RECOM Power GmbH, all rights reserved</text>
<text x="11" y="290.8">www.recom-power.com</text>
<text x="99.5" y="290.6">Rev. 1-2024</text>
<text x="192.8" y="290.6">Page 1</text>
</g>
</svg>
